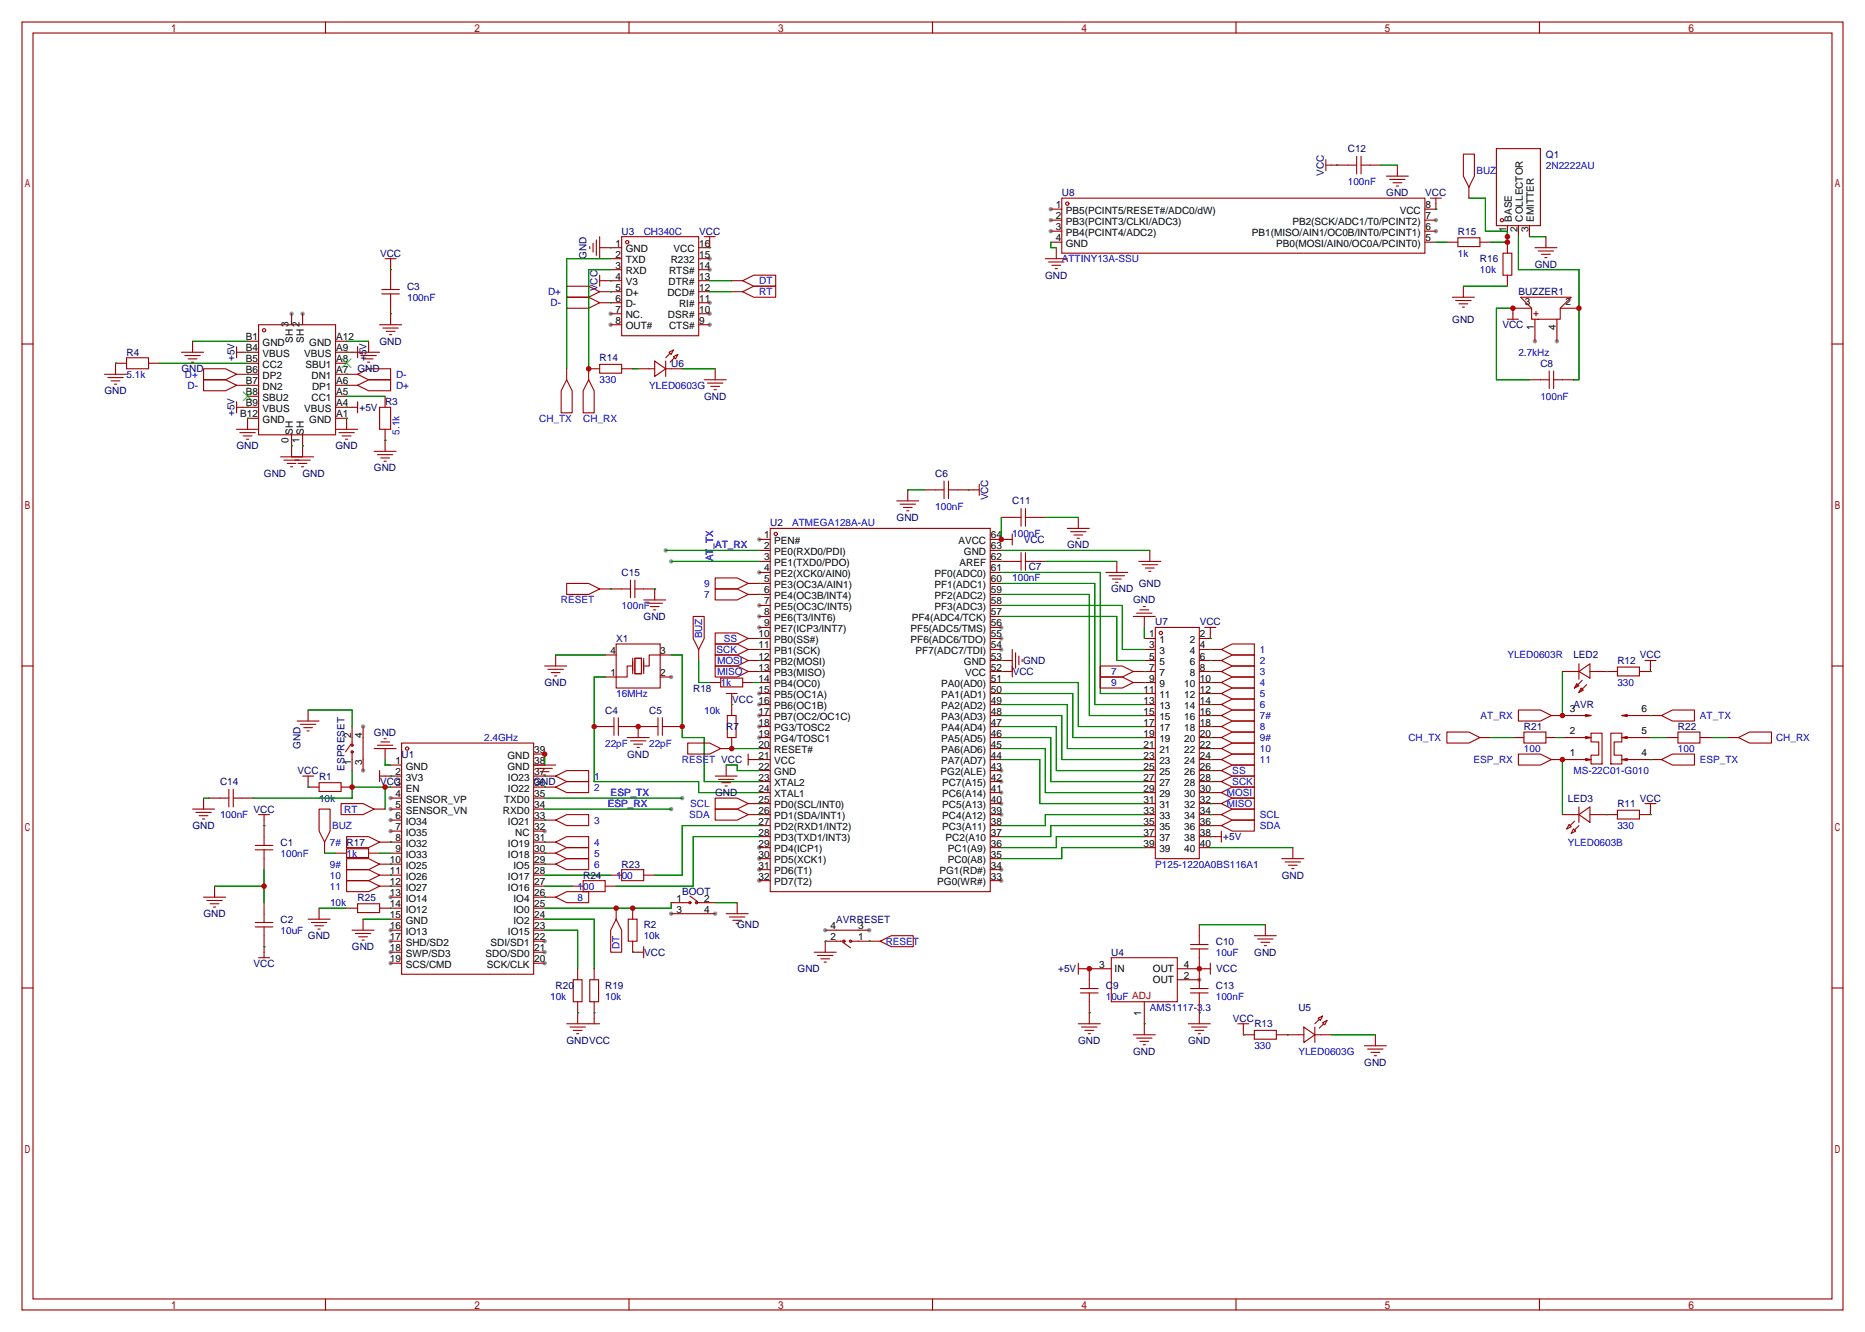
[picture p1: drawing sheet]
<svg xmlns="http://www.w3.org/2000/svg" width="431mm" height="307mm" viewBox="0 0 431 307" stroke-linecap="round" stroke-linejoin="round" font-family="sans-serif">
<g fill="#999">
<circle cx="90.2" cy="184.2" r=".51"/>
<circle cx="90.2" cy="186.7" r=".51"/>
<circle cx="90.2" cy="189.2" r=".51"/>
<circle cx="90.2" cy="191.8" r=".51"/>
<circle cx="90.2" cy="207" r=".51"/>
<circle cx="90.2" cy="214.6" r=".51"/>
<circle cx="90.2" cy="217.2" r=".51"/>
<circle cx="90.2" cy="219.7" r=".51"/>
<circle cx="90.2" cy="222.3" r=".51"/>
<circle cx="125.7" cy="222.3" r=".51"/>
<circle cx="125.7" cy="219.7" r=".51"/>
<circle cx="125.7" cy="217.2" r=".51"/>
<circle cx="125.7" cy="191.8" r=".51"/>
<circle cx="175.3" cy="124.5" r=".51"/>
<circle cx="175.3" cy="132.1" r=".51"/>
<circle cx="175.3" cy="139.7" r=".51"/>
<circle cx="175.3" cy="142.2" r=".51"/>
<circle cx="175.3" cy="144.8" r=".51"/>
<circle cx="175.3" cy="160" r=".51"/>
<circle cx="175.3" cy="162.6" r=".51"/>
<circle cx="175.3" cy="165.1" r=".51"/>
<circle cx="175.3" cy="167.6" r=".51"/>
<circle cx="175.3" cy="170.2" r=".51"/>
<circle cx="175.3" cy="195.6" r=".51"/>
<circle cx="175.3" cy="198.1" r=".51"/>
<circle cx="175.3" cy="200.7" r=".51"/>
<circle cx="175.3" cy="203.2" r=".51"/>
<circle cx="231.1" cy="203.2" r=".51"/>
<circle cx="231.1" cy="200.7" r=".51"/>
<circle cx="231.1" cy="188" r=".51"/>
<circle cx="231.1" cy="185.4" r=".51"/>
<circle cx="231.1" cy="182.9" r=".51"/>
<circle cx="231.1" cy="180.3" r=".51"/>
<circle cx="231.1" cy="177.8" r=".51"/>
<circle cx="231.1" cy="149.9" r=".51"/>
<circle cx="231.1" cy="147.3" r=".51"/>
<circle cx="231.1" cy="144.8" r=".51"/>
<circle cx="141" cy="72.4" r=".51"/>
<circle cx="141" cy="74.9" r=".51"/>
<circle cx="163.8" cy="74.9" r=".51"/>
<circle cx="163.8" cy="72.4" r=".51"/>
<circle cx="163.8" cy="69.9" r=".51"/>
<circle cx="163.8" cy="62.2" r=".51"/>
<circle cx="163.8" cy="59.7" r=".51"/>
<circle cx="276.9" cy="226.1" r=".51"/>
<circle cx="165.1" cy="210.8" r=".51"/>
<circle cx="154.9" cy="210.8" r=".51"/>
<circle cx="69.8" cy="72.4" r=".51"/>
<circle cx="67.3" cy="72.4" r=".51"/>
<circle cx="83.8" cy="167.6" r=".51"/>
<circle cx="83.8" cy="177.8" r=".51"/>
<circle cx="154.9" cy="156.2" r=".51"/>
<circle cx="190.5" cy="214.6" r=".51"/>
<circle cx="200.7" cy="214.6" r=".51"/>
<circle cx="242.6" cy="48.3" r=".51"/>
<circle cx="242.6" cy="50.8" r=".51"/>
<circle cx="242.6" cy="53.3" r=".51"/>
<circle cx="331.5" cy="53.3" r=".51"/>
<circle cx="331.5" cy="50.8" r=".51"/>
<circle cx="359.4" cy="78.7" r=".51"/>
<circle cx="354.3" cy="78.7" r=".51"/>
<circle cx="154.9" cy="186.7" r=".51"/>
<circle cx="154.9" cy="129.5" r=".51"/>
<circle cx="153.7" cy="127" r=".51"/>
<circle cx="157.5" cy="184.2" r=".51"/>
</g>
<g fill="none" stroke="#a10000" stroke-width=".25">
<path d="M5.1 5.1h420.3v297.2h-420.3zM7.6 7.6h415.3v292.1h-415.3zM75.1 5.1v2.5M145.2 5.1v2.5M215.3 5.1v2.5M285.3 5.1v2.5M355.4 5.1v2.5M306.1 38.1h7.1M306.1 36.8v2.6M313.2 36.1v4M314.2 36.1v4M314.2 38.1h4.6"/>
<path d="M322.6 38.1v2.5M337.8 35.6h2.6v5l-1.3 2.6-1.3-2.6zM345.4 34.3h10.2v17.8h-10.2zM88.9 59.7h2.5M90.2 59.7v7.1M136.1 56.9v.5M136.9 56.1v2.1M137.7 55.4v3.5M138.4 57.2h5.1M138.4 54.6v5.1M141 59.7h2.5M143.5 54.6h17.8v22.9h-17.8z"/>
<path d="M161.3 59.7h2.5M162.6 54.6h2.5M163.8 54.6v2.6h-2.5M241.3 59.7h5.1M242.6 48.3h2.5M242.6 50.8h2.5M242.6 53.3h2.5M242.6 55.9h2.5M243.8 57.2v2.5M245.1 45.7h83.8v12.7h-83.8zM320 40.6h5.1M320.8 41.4h3.6"/>
<path d="M321.6 42.2h2M322.3 42.9h.5M328.9 50.8h2.6M328.9 53.3h2.6M328.9 55.9h2.6M330.2 45.7h2.5M331.5 45.7v2.6h-2.6M334 55.9h2.5M336.5 54.9h5.1v2h-5.1zM339.1 43.2v2.5M341.6 55.9h2.6M347 58.4h2v5.1h-2z"/>
<path d="M348 52.1v2.5M348 55.9v2.5M350.5 52.1v2.5M353.1 52.1v2.5M354.3 57.2h5.1M355.1 57.9h3.5M355.9 58.7h2M356.6 59.4h.5M356.9 54.6v2.6M5.1 79.4h2.5M44.4 78.7v2.6M57.1 78.7h2.6"/>
<path d="M59.7 74.9h17.8v25.4h-17.8zM67.3 72.4v2.5M69.8 72.4v2.5M77.5 78.7h2.5M85.1 78.7v2.6M87.6 74.9h5.1M88.1 67.8h4.1M88.1 66.8h4.1M88.4 75.7h3.5M89.2 76.5h2M89.9 77.2h.5M90.2 67.8v7.1"/>
<path d="M130.8 66h5.1l2.5 1.3-2.5 1.3h-5.1zM130.8 68.6h5.1l2.5 1.2-2.5 1.3h-5.1zM138.4 64.8h5.1M138.4 67.3h5.1M138.4 69.8h5.1M138.4 63.5v2.5M141 62.2h2.5M141 72.4h2.5M141 74.9h2.5M161.3 62.2h2.5M161.3 64.8h2.5M161.3 67.3h2.5"/>
<path d="M161.3 69.8h2.5M161.3 72.4h2.5M161.3 74.9h2.5M168.9 64.8h2.5M168.9 67.3h2.5M171.4 64.8l2.6-1.3h5.1v2.5h-5.1zM171.4 67.3l2.6-1.3h5.1v2.6h-5.1zM242.1 60.5h3.5M242.8 61.2h2.1M243.6 62h.5M335.3 68.6h5.1M336 69.3h3.6"/>
<path d="M336.8 70.1h2M337.6 70.9h.5M337.8 66v2.6M348 63.5v2.5M348 73.7h2.5M351 68.6h11.7l-2.5 2.5v2.6h-6.6v-2.6zM353.6 71.1h-4.4v2.6M354.1 72.4h1M354.3 73.7v5M354.6 71.9v1M359.4 73.7v5M360.2 71.1h4.3"/>
<path d="M422.9 79.4h2.5M24.1 86.4h5.1M24.9 87.1h3.5M25.7 87.9h2M26.4 88.6h.5M29.2 82.6h5.1v2.5h-5.1zM29.2 83.8h-2.5v2.6M34.3 83.8h2.5M41.9 81.3h5.1M42.7 82h3.5M43.4 82.8h2.1M44.2 83.6h.5"/>
<path d="M47 85.1h5.1l2.5 1.3-2.5 1.2h-5.1zM47 87.6h5.1l2.5 1.3-2.5 1.3h-5.1zM54.6 81.3h5.1M54.6 86.4h5.1M54.6 88.9h5.1M54.6 94h5.1M54.6 80v2.6M54.6 92.7v2.5M54.6 99.1h5.1M55.4 99.8h3.5M57.1 83.8h2.6M57.1 91.4h2.6"/>
<path d="M59.7 96.5h-2.6v2.6M77.5 81.3h10.1M77.5 83.8h2.5M77.5 86.4h5M77.5 88.9h5M77.5 91.4h2.5M77.5 94h5M77.5 96.5h2.5v2.6M77.5 99.1h5M78.2 99.8h3.6M82.5 88.9l2.6-1.3h5.1v2.6h-5.1zM82.5 86.4l2.6-1.3h5.1v2.5h-5.1z"/>
<path d="M82.5 80v2.6M82.5 92.7v2.5M83.3 82h3.6M84.1 82.8h2M84.8 83.6h.5M87.6 94h2.6v5.1h-2.6zM88.9 91.4v2.6M88.9 99.1v5M130.8 87.6l1.3 2.6v5h-2.6v-5zM130.8 85.1v2.5M135.9 87.6l1.3 2.6v5h-2.6v-5zM138.4 84.1h5.1v2h-5.1z"/>
<path d="M138.4 85.1h-2.5v2.5M143.5 85.1h2.5M147.3 85.1h3.8M151.1 83.3l2.6 1.8-2.6 1.8zM153.7 85.1h3.8M153.7 83.3v3.6M154.4 81.3l1-.5-.5 1zM154.7 81.5l-1 1.1M155.4 82.3l1.1-.5-.5 1zM155.7 82.6l-1 1M162.6 87.6h5M163.3 88.4h3.6"/>
<path d="M164.1 89.2h2M164.8 89.9h.6M165.1 85.1v2.5M353.1 87.6h4.5M357.6 85.6v4.1M358.6 87.6h4.6M358.6 85.6v4.1M56.1 100.6h2.1M56.9 101.3h.5M64.8 105.4h7.6M65.5 106.2h6.1M66.3 106.9h2"/>
<path d="M67.1 107.7h.5M67.3 100.3v5.1M68.8 106.9h2.1M69.6 107.7h.5M69.8 100.3v5.1M79 100.6h2M79.8 101.3h.5M86.4 104.1h5M87.1 104.9h3.6M87.9 105.7h2M88.6 106.4h.6M207 115.6h5.1"/>
<path d="M207.8 116.3h3.5M208.5 117.1h2.1M209.3 117.9h.5M209.5 113v2.6M213.4 113h4.5M217.9 111v4.1M218.9 113h7.2M218.9 111v4.1M226.1 111.8v2.5M231.1 119.4h4.6M235.7 117.3v4.1M236.7 117.3v4.1"/>
<path d="M236.7 119.4h4.6M248.9 119.4v2.5M130.8 134.6h5.1l2.5 1.3-2.5 1.3h-5.1zM138.4 135.9h7.1M145.5 133.9v4M146.6 133.9v4M146.6 135.9h4.5v2.5M148.6 138.4h5.1M149.4 139.2h3.5M150.1 140h2M165.1 133.3h5.1l2.5 1.3-2.5 1.3h-5.1zM165.1 135.9h5.1l2.5 1.3-2.5 1.2h-5.1z"/>
<path d="M172.7 134.6h5.1M172.7 137.2h5.1M175.3 124.5h2.5M175.3 127h2.5M175.3 129.5h2.5M175.3 132.1h2.5M175.3 139.7h2.5M177.8 121.9h50.8v83.8h-50.8zM228.6 124.5h5.1M228.6 127h2.5M228.6 129.5h7.1M228.6 132.1h2.5"/>
<path d="M228.6 134.6h2.5M228.6 137.2h2.5M228.6 139.7h2.5M233.7 123.2v2.5M235.7 127.5v4.1M236.7 129.5h4.6M236.7 127.5v4.1M246.4 121.9h5.1M247.1 122.7h3.6M247.9 123.4h2M248.7 124.2h.5M255.3 132.1h5"/>
<path d="M256 132.8h3.6M256.8 133.6h2M257.6 134.4h.5M257.8 129.5v2.6M262.9 129.5h5.1M263.7 130.3h3.5M263.9 140h.5M264.4 131.1h2M265.2 131.8h.5M265.4 127v2.5M5.1 153.7h2.5M125.7 153.7h5.1"/>
<path d="M126.5 154.4h3.5M127.3 155.2h2M128 156h.5M128.3 151.1v2.6M139.7 151.1h2.5M142.2 148.6h10.2v10.2h-10.2zM145.8 153.7h-1v2.5h-5.1M146 151.9v3.5M146.6 151.9h1.5v3.5h-1.5zM148.6 151.9v3.5M150.9 140.7h.5M152.4 156.2h2.5"/>
<path d="M154.9 151.1h-5v2.6h-1.1M160 142.2h2.6v5.1l-1.3 2.6-1.3-2.6zM161.3 149.9v2.5M163.8 157.5h2.6M165.1 148.6h5.1l2.5 1.3-2.5 1.2h-5.1zM165.1 151.1h5.1l2.5 1.3-2.5 1.3h-5.1zM165.1 153.7h5.1l2.5 1.2-2.5 1.3h-5.1zM165.1 146h5.1l2.5 1.3-2.5 1.3h-5.1zM166.4 156.5h5v2h-5zM171.4 157.5h2.6M172.7 147.3h5.1M172.7 149.9h5.1"/>
<path d="M172.7 152.4h5.1M172.7 154.9h5.1M175.3 142.2h2.5M175.3 144.8h2.5M175.3 157.5h2.5M228.6 142.2h2.5M228.6 144.8h2.5M228.6 147.3h2.5M228.6 149.9h2.5M228.6 152.4h5.1M228.6 154.9h5.1M228.6 157.5h2.5"/>
<path d="M233.7 149.9v6.3M234.4 150.6v3.6M235.2 151.4v2M236 152.1v.6M254 156.2h5.1l2.5 1.3-2.5 1.3h-5.1zM254 153.7h5.1l2.5 1.2-2.5 1.3h-5.1zM261.6 142.2h5.1M261.6 154.9h5.1M261.6 157.5h5.1M262.4 141.5h3.5M263.1 140.7h2.1M264.2 147.3h2.5"/>
<path d="M264.2 149.9h2.5M264.2 152.4h2.5M264.2 142.2v2.6M266.7 144.8h10.2v53.3h-10.2zM276.9 149.9h5M276.9 152.4h5M276.9 154.9h5M276.9 157.5h5M278.1 144.8h2.6M279.4 144.8v2.5h-2.5M281.9 149.9l2.6-1.3h5.1v2.5h-5.1zM281.9 152.4l2.6-1.3h5.1v2.6h-5.1z"/>
<path d="M281.9 154.9l2.6-1.2h5.1v2.5h-5.1zM281.9 157.5l2.6-1.3h5.1v2.6h-5.1zM360.7 154.9h3.8M364 157.7l.5 .5-1 .6zM364.5 154.9l2.5-1.7v3.3zM364.5 153.2v3.5M365 158.8l.5 .5-1 .5zM365.3 157l-1.8 1.8M366.3 158l-1.8 1.8M367 154.9h6.4M373.4 153.9h5.1v2.1h-5.1zM379.7 152.4h2.6"/>
<path d="M381 152.4v2.5h-2.5M422.9 153.7h2.5M68.6 166.4h5.1M69.3 167.1h3.6M69.8 179.1h2.6M70.1 167.9h2M70.9 168.7h.5M71.1 179.1v2.5h2.6M71.1 163.8v2.6M81 171.7l-1.2 1.8M81.3 167.6v4.4M81.3 173.5v4.3"/>
<path d="M83.8 167.6v10.2M86.4 172.7h5M87.1 172h3.6M87.6 179.1h5.1M87.6 177.8v2.5M87.9 171.2h2M88.6 170.4h.6M88.9 172.7v2.6M90.2 176.5h2.5M92.7 171.4h30.5v53.4h-30.5zM123.2 176.5h5.1M123.2 179.1h5.1"/>
<path d="M123.2 174h2.5v2.5M124 177.3h3.5M124.7 178.1h2M125.5 178.8h.5M128.3 179.1l2.5-1.3h5.1v2.5h-5.1zM137.2 167.6h4.5M141.7 165.6v4.1M142.7 167.6h9.2M142.7 165.6v4.1M144.8 170.2h5.1M145.5 170.9h3.6M146.3 171.7h2"/>
<path d="M147.1 172.5h.5M147.3 167.6v2.6M151.9 165.6v4.1M152.9 167.6h4.6M152.9 165.6v4.1M158.7 171.4h5.1l2.6 1.3-2.6 1.3h-5.1zM165.1 179.1h5.1M165.9 179.8h3.5M167.6 160h2.6M167.6 176.5v2.6M167.9 165.1h2v5.1h-2zM168.9 170.2v2.5h-2.5"/>
<path d="M168.9 160v5.1M172.7 175.3h5.1M172.7 174v2.5M175.3 160h2.5M175.3 162.6h2.5M175.3 165.1h2.5M175.3 167.6h2.5M175.3 170.2h2.5M175.3 172.7h2.5M175.3 177.8h2.5M228.6 160h2.5M228.6 162.6h2.5"/>
<path d="M228.6 165.1h2.5M228.6 167.6h2.5M228.6 170.2h2.5M228.6 172.7h2.5M228.6 175.3h2.5M228.6 177.8h2.5M264.2 160h2.5M264.2 162.6h2.5M264.2 165.1h2.5M264.2 167.6h2.5M264.2 170.2h2.5M264.2 172.7h2.5"/>
<path d="M264.2 175.3h2.5M264.2 177.8h2.5M276.9 160h5M276.9 162.6h5M276.9 165.1h5M276.9 167.6h5M276.9 170.2h5M276.9 172.7h5M276.9 175.3h5M276.9 177.8h5M281.9 160l2.6-1.2h5.1v2.5h-5.1zM281.9 162.6l2.6-1.3h5.1v2.5h-5.1z"/>
<path d="M281.9 165.1l2.6-1.3h5.1v2.6h-5.1zM281.9 167.6l2.6-1.2h5.1v2.5h-5.1zM281.9 170.2l2.6-1.3h5.1v2.5h-5.1zM281.9 172.7l2.6-1.3h5.1v2.6h-5.1zM281.9 175.3l2.6-1.3h5.1v2.5h-5.1zM281.9 177.8l2.6-1.3h5.1v2.6h-5.1zM334 168.9h5.1l2.5 1.3-2.5 1.2h-5.1zM341.6 170.2h2.6M349.2 170.2h2.6M350.5 174h5.1l2.5 1.3-2.5 1.2h-5.1zM350.5 163.8h5.1l2.5 1.3-2.5 1.3h-5.1zM351.8 168.9h5.1v2.6h-5.1z"/>
<path d="M356.9 170.2h2.5M366 164.8l1.3 .3h-9.2M366 169.9l1.3 .3h-6.6M366 175l1.3 .3h-9.2M367.3 169.2h2.5v7.1h-2.5v-2.1h1.8v-3h-1.8zM367.3 165.1l-1.3 .3M367.3 170.2l-1.3 .2M367.3 175.3l-1.3 .2M371.9 169.2h2.5v2h-1.8v3h1.8v2.1h-2.5zM374.4 165.1l1.3 .3M374.4 170.2l1.3 .2M374.4 175.3l1.3 .2"/>
<path d="M375.7 164.8l-1.3 .3h9.1M375.7 169.9l-1.3 .3h6.6M375.7 175l-1.3 .3h9.1M383.5 175.3l2.6-1.3h5.1v2.5h-5.1zM383.5 165.1l2.6-1.3h5.1v2.6h-5.1zM384.8 170.2h2.5M387.3 168.9h5.1v2.6h-5.1zM392.4 170.2h2.6M398.8 170.2h2.5M401.3 170.2l2.6-1.3h5v2.5h-5zM44.4 186.7h5.1M45.2 187.5h3.6"/>
<path d="M46 188.2h2M46.7 189h.5M47 184.1v2.6M48.3 184.1h4.5M52.8 182.1v4.1M53.8 184.1h4.6M53.8 182.1v4.1M58.9 196.1h4.1M58.9 195.1h4.1M59.7 188h2.5M61 188v7.1M61 196.1v4.6"/>
<path d="M73.7 180.6h5v2h-5zM73.7 186.7h2.5v5.1l-1.3 2.5-1.2-2.5zM74.9 194.3v2.5M77.5 196.8h2.5M78.7 185.4h5.1l2.6 1.3-2.6 1.3h-5.1zM78.7 181.6h2.6M80 195.8h5.1v2.1h-5.1zM80 193h5.1l2.5 1.3-2.5 1.3h-5.1zM80 198.1h5.1l2.5 1.3-2.5 1.3h-5.1zM85.1 196.8h2.5M86.4 186.7h2.5M87.6 194.3h5.1"/>
<path d="M87.6 199.4h5.1M90.2 181.6h2.5M90.2 184.1h2.5M90.2 186.7h2.5M90.2 189.2h2.5M90.2 191.8h2.5M90.2 196.8h2.5M123.2 181.6h5.1M123.2 184.1h2.5M123.2 186.7h2.5M123.2 189.2h5.1M123.2 191.8h2.5"/>
<path d="M123.2 194.3h5.1M123.2 196.8h5.1M123.2 199.4h5.1M128.3 181.6l2.5-1.3h5.1v2.6h-5.1zM128.3 189.2l2.5-1.2h5.1v2.5h-5.1zM128.3 194.3l2.5-1.3h5.1v2.6h-5.1zM128.3 196.8l2.5-1.2h5.1v2.5h-5.1zM128.3 199.4l2.5-1.3h5.1v2.6h-5.1zM165.1 184.1h5.1l2.5 1.3-2.5 1.3h-5.1zM165.1 186.7h5.1l2.5 1.3-2.5 1.2h-5.1zM166.6 180.6h2.1M167.4 181.4h.5"/>
<path d="M172.7 185.4h5.1M172.7 188h5.1M175.3 180.3h2.5M175.3 182.9h2.5M175.3 190.5h2.5M175.3 193h2.5M175.3 195.6h2.5M175.3 198.1h2.5M228.6 180.3h2.5M228.6 182.9h2.5M228.6 185.4h2.5M228.6 188h2.5"/>
<path d="M228.6 190.5h2.5M228.6 193h2.5M228.6 195.6h2.5M228.6 198.1h2.5M264.2 180.3h2.5M264.2 182.9h2.5M264.2 185.4h2.5M264.2 188h2.5M264.2 190.5h2.5M264.2 193h2.5M264.2 195.6h2.5M276.9 180.3h5"/>
<path d="M276.9 182.9h5M276.9 185.4h5M276.9 188h5M276.9 190.5h5M276.9 193h5M276.9 195.6h2.5M281.9 180.3l2.6-1.2h5.1v2.5h-5.1zM281.9 182.9l2.6-1.3h5.1v2.5h-5.1zM281.9 185.4l2.6-1.3h5.1v2.6h-5.1zM281.9 188l2.6-1.3h5.1v2.5h-5.1zM281.9 190.5l2.6-1.3h5.1v2.6h-5.1zM281.9 191.8v2.5"/>
<path d="M295.9 198.1h5.1M296.7 198.9h3.5M297.4 199.6h2.1M298.4 195.6v2.5M360.7 188h3.8M362.2 190.2l.5 .6-1 .5zM363.2 191.3l.5 .5-1 .5zM363.5 189.5l-1 1M364.5 188l2.5-1.8v3.5zM364.5 186.2v3.5M364.5 190.5l-1 1M367 188h6.4"/>
<path d="M373.4 186.9h5.1v2.1h-5.1zM379.7 185.4h2.6M381 185.4v2.6h-2.5M47 207h5.1M47.8 207.8h3.5M48.5 208.5h2M49.3 209.3h.5M49.5 204.5v2.5M58.9 213.9h4.1M58.9 212.9h4.1M61 208.3v4.6M61 213.9v7.1"/>
<path d="M71.1 212.1h5.1M71.9 212.9h3.5M72.6 213.6h2.1M73.4 214.4h.5M73.7 209.5v2.6M80 200.7h5.1l2.5 1.2-2.5 1.3h-5.1zM80 203.2h5.1l2.5 1.3-2.5 1.2h-5.1zM80 209.5h2.5M81.3 214.6h5.1M82 215.4h3.6M82.5 208.5h5.1v2.1h-5.1zM82.8 216.2h2"/>
<path d="M83.6 216.9h.5M83.8 212.1v2.5M87.6 201.9h5.1M87.6 204.5h5.1M87.6 209.5h5.1M90.2 207h2.5M90.2 212.1h2.5M90.2 214.6h2.5M90.2 217.2h2.5M90.2 219.7h2.5M123.2 201.9h2.5M123.2 204.5h2.5"/>
<path d="M123.2 207h5.1M123.2 209.5h2.5M123.2 212.1h2.5M123.2 214.6h2.5M123.2 217.2h2.5M123.2 219.7h2.5M128.3 207l2.5-1.3h5.1v2.6h-5.1zM132.1 204.5h2.5M134.6 203.2h5.1v2.5h-5.1zM139.7 204.5h2.5M141 201.9h2.5M142.2 212.1l1.3 2.5v5.1h-2.5v-5.1z"/>
<path d="M142.2 209.5v2.6M143.5 200.7h5.1v2.5h-5.1zM145 212.1h2.1v5.1h-2.1zM146 217.2v2.5h2.6M146 209.5v2.6M148.6 201.9h2.5M148.6 218.4v2.6M154.9 210.8h10.2M154.9 208.3h4.4M159.3 206.8l1.7 1.2M160.8 208.3h4.3M167.6 210.8h5.1"/>
<path d="M168.4 211.6h3.6M169.2 212.3h2M169.9 213.1h.5M170.2 208.3v2.5M175.3 200.7h2.5M175.3 203.2h2.5M188 219.7h5M190.5 214.6h10.2M194.6 217.4l1.7 1.3M194.8 217.2h-4.3v2.5M196.3 217.2h6.9M203.2 217.2l2.5-1.3h5.1v2.5h-5.1z"/>
<path d="M228.6 200.7h2.5M228.6 203.2h2.5M274.8 218.9h4.1M274.8 217.9h4.1M276.9 213.4v4.5M276.9 218.9v9.2M289.6 215.9h5M290.3 216.7h3.6M291.1 217.4h2M291.8 218.2h.6M292.1 213.4v2.5M298.2 200.4h.5"/>
<path d="M5.1 228h2.5M59.7 221h2.5M90.2 222.3h2.5M123.2 222.3h2.5M130.8 236.2h7.6M131.6 237h3.5M132.3 226.1h2.1v5h-2.1zM132.3 237.7h2.1M133.1 238.5h.5M133.3 223.5v2.6M133.3 231.1v5.1M136.1 226.1h2.1v5h-2.1z"/>
<path d="M137.2 223.5v2.6M137.2 231.1v5.1M188.7 220.5h3.6M189.5 221.2h2M190.2 222h.6M248.9 223.5h7.6M248.9 222.3v2.5M248.9 236.2h5.1M249.4 229.1h4.1M249.4 228.1h4.1M249.7 237h3.5M250.4 237.7h2.1"/>
<path d="M251.2 238.5h.5M251.5 223.5v4.6M251.5 229.1v7.1M256.5 221h15.3v10.1h-15.3zM261.6 238.8h5.1M262.4 239.5h3.5M264.2 231.1v7.7M271.8 226.1h5.1M271.8 223.5h7.6M274.3 236.2h5.1M274.8 229.1h4.1M274.8 228.1h4.1"/>
<path d="M275.1 237h3.5M275.8 237.7h2.1M276.6 238.5h.5M276.9 229.1v7.1M279.4 222.3v2.5M285.8 236.2h2.5M287 236.2v2.6h2.6M289.6 237.7h5v2.1h-5zM294.6 238.8h6.4M301 237l2.5 1.8-2.5 1.7zM303.5 238.8h3.8M303.5 237v3.5"/>
<path d="M304.3 235l1-.6-.5 1.1zM304.5 235.2l-1 1M305.3 236l1-.5-.5 1zM305.6 236.2l-1.1 1M317.5 238.8v2.5M422.9 228h2.5M263.1 240.3h2.1M263.9 241h.5M315 241.3h5M315.7 242.1h3.6M316.5 242.8h2M317.2 243.6h.6"/>
<path d="M75.1 299.7v2.6M145.2 299.7v2.6M215.3 299.7v2.6M285.3 299.7v2.6M355.4 299.7v2.6"/>
<circle cx="144.8" cy="55.9" r=".38"/>
<circle cx="246.4" cy="47" r=".38"/>
<circle cx="346.7" cy="50.8" r=".38"/>
<circle cx="61" cy="76.2" r=".38"/>
<circle cx="179.1" cy="123.2" r=".38"/>
<circle cx="268" cy="146.1" r=".38"/>
<circle cx="81.3" cy="172" r=".25"/>
<circle cx="81.3" cy="173.5" r=".25"/>
<circle cx="94" cy="172.7" r=".38"/>
<circle cx="159.3" cy="208.3" r=".25"/>
<circle cx="160.8" cy="208.3" r=".25"/>
<circle cx="194.8" cy="217.2" r=".25"/>
<circle cx="196.3" cy="217.2" r=".25"/>
</g>
<g fill="none" stroke="#008700" stroke-width=".25">
<path d="M308.6 38.1h.1M318.8 38.1h3.8M141 57.2h.1M141 59.7h-10.2v25.4M163.8 57.2h.1M242.6 55.9v1.3h1.2M331.5 48.3h.1M331.5 55.9h2.5M339.1 45.7h3.8v7.6h5.1v2.6h-3.8M350.5 54.6v7.6h14v25.4h-1.3M353.1 54.6h3.8M44.4 78.7h12.7"/>
<path d="M80 78.7h5.1M90.2 62.2h.1M90.2 72.4h.1M141 67.3h.1M141 69.8h.1M141 64.8h.1M141 62.2h-5.1v22.9M163.8 64.8h5.1M163.8 67.3h5.1M337.8 66h10.2M349.2 71.1h-3.8v16.5h7.7M26.7 83.8h.1"/>
<path d="M36.8 83.8h20.3M57.1 81.3h.1M57.1 94h.1M57.1 86.4h.1M57.1 88.9h.1M57.1 96.5h.1M80 81.3h.1M80 94h.1M80 88.9h.1M80 86.4h.1M80 96.5h.1M80 91.4h8.9"/>
<path d="M146 85.1h1.3M157.5 85.1h7.6M67.3 102.9h.1M69.8 102.9h.1M88.9 101.6h.1M209.5 113h3.9M223.5 113h.1M231.1 119.4v5.1M241.3 119.4h7.6M141 135.9h.1M151.1 135.9h.1M153.7 127h21.6"/>
<path d="M154.9 129.5h20.4M175.3 134.6h.1M175.3 137.2h.1M231.1 129.5h.1M231.1 127h34.3M231.1 137.2h20.4v27.9h12.7M231.1 134.6h21.6v28h11.5M231.1 132.1h22.9v27.9h10.2M231.1 139.7h28v10.2h5.1M241.3 129.5h16.5M128.3 151.1h11.4M139.7 156.2h-2.5v24.1h24.1v2.6h14"/>
<path d="M154.9 151.1h2.6v19.1h5.1v10.1h12.7M161.3 152.4v5.1h2.5M174 157.5h1.3M175.3 149.9h.1M175.3 152.4h.1M175.3 154.9h.1M175.3 147.3h.1M231.1 152.4h.1M231.1 154.9h.1M231.1 157.5h17.8v10.1h15.3M231.1 142.2h26.7v10.2h6.4M264.2 157.5h.1"/>
<path d="M264.2 154.9h.1M264.2 144.8v2.5M279.4 149.9h.1M279.4 152.4h.1M279.4 154.9h.1M279.4 157.5h.1M279.4 147.3h.1M360.7 154.9v10.2M370.8 154.9h.1M381 154.9h.1M71.1 163.8h10.2v3.8M81.3 177.8v6.3h-22.9"/>
<path d="M88.9 175.3v1.2h1.3M90.2 179.1h.1M125.7 179.1h.1M125.7 174v2.5M147.3 167.6h.1M167.6 176.5h2.6v1.3h5.1M168.9 162.6h.1M168.9 172.7h6.4M175.3 175.3h.1M231.1 170.2h11.5v10.1h21.6M231.1 160h16.5v10.2h16.6M231.1 172.7h10.2v10.2h22.9"/>
<path d="M231.1 167.6h12.7v10.2h20.4M231.1 162.6h15.3v10.1h17.8M231.1 165.1h14v10.2h19.1M231.1 175.3h8.9v10.1h24.2M279.4 162.6h.1M279.4 165.1h.1M279.4 167.6h.1M279.4 170.2h.1M279.4 172.7h.1M279.4 175.3h.1M279.4 160h.1M279.4 177.8h.1"/>
<path d="M344.2 170.2h5M359.4 170.2h1.3M360.7 175.3v12.7M381 165.1h.1M381 175.3h.1M381 170.2h3.8M395 170.2h3.8M47 184.1h1.3M61 190.5h.1M71.1 181.6h.1M74.9 196.8h2.6M81.3 181.6h8.9"/>
<path d="M87.6 196.8h2.6M88.9 181.6v5.1M90.2 199.4h.1M90.2 194.3h.1M125.7 181.6h.1M125.7 189.2h.1M125.7 194.3h.1M125.7 196.8h.1M125.7 199.4h.1M125.7 186.7h29.2M125.7 184.1h31.8M175.3 185.4h.1"/>
<path d="M175.3 188h.1M175.3 193h-15.3v11.5h-17.8M175.3 190.5h-17.8v11.4h-6.4M264.2 195.6h-19.1v2.5h-14M264.2 193h-20.4v2.6h-12.7M264.2 190.5h-21.6v2.5h-11.5M264.2 188h-22.9v2.5h-10.2M279.4 180.3h.1M279.4 182.9h.1M279.4 185.4h.1M279.4 188h.1M279.4 190.5h.1"/>
<path d="M279.4 193h.1M279.4 195.6h19M370.8 188h.1M381 188h.1M49.5 204.5h11.5M61 218.4h.1M61 200.7v7.6M73.7 209.5h6.3M83.8 212.1h6.4M90.2 201.9h.1M90.2 204.5h.1M90.2 209.5h.1"/>
<path d="M125.7 207h.1M125.7 212.1h11.5v11.4M125.7 204.5h6.4M125.7 214.6h7.6v8.9M125.7 201.9h15.3M146 219.7h.1M154.9 208.3v1.2h-29.2M165.1 208.3h5.1M190.5 217.2h.1M200.7 217.2h.1M276.9 213.4h15.2M133.3 233.7h.1"/>
<path d="M137.2 233.7h.1M251.5 223.5h.1M251.5 233.7h.1M264.2 236.2h.1M276.9 223.5h.1M276.9 233.7h.1M287 238.8h.1M297.2 238.8h.1M307.3 238.8h10.2"/>
</g>
<path d="M56.1 90.4l2.1 2.1M58.2 90.4l-2.1 2.1M79 82.8l2 2M81 82.8l-2 2" fill="none" stroke="#3c3" stroke-width=".25"/>
<g fill="#c00">
<circle cx="125.7" cy="174" r=".63"/>
<circle cx="61" cy="204.5" r=".63"/>
<circle cx="81.3" cy="181.6" r=".63"/>
<circle cx="88.9" cy="181.6" r=".63"/>
<circle cx="146.1" cy="209.5" r=".63"/>
<circle cx="142.2" cy="209.5" r=".63"/>
<circle cx="251.5" cy="223.5" r=".63"/>
<circle cx="276.9" cy="223.5" r=".63"/>
<circle cx="157.5" cy="167.6" r=".63"/>
<circle cx="137.2" cy="167.6" r=".63"/>
<circle cx="147.3" cy="167.6" r=".63"/>
<circle cx="168.9" cy="172.7" r=".63"/>
<circle cx="135.9" cy="85.1" r=".63"/>
<circle cx="360.7" cy="175.3" r=".63"/>
<circle cx="360.7" cy="165.1" r=".63"/>
<circle cx="348" cy="55.9" r=".63"/>
<circle cx="348" cy="54.6" r=".63"/>
<circle cx="364.5" cy="71.1" r=".63"/>
<circle cx="349.3" cy="71.1" r=".63"/>
<circle cx="231.1" cy="124.5" r=".63"/>
</g>
<g font-size="2.3" fill="#000080">
<text x="311.1" y="35.1">C12</text>
<text x="305.6" y="40.5" transform="rotate(-90 305.6 40.5)">VCC</text>
<text x="356.9" y="36.4">Q1</text>
<text x="245.1" y="45.3">U8</text>
<text x="320" y="45.3">GND</text>
<text x="329" y="45.3">VCC</text>
<text x="87.7" y="59.2">VCC</text>
<text x="135.4" y="59.7" transform="rotate(-90 135.4 59.7)">GND</text>
<text x="143.5" y="54.1">U3</text>
<text x="161.4" y="54.1">VCC</text>
<text x="336.5" y="54.1">R15</text>
<text x="241.3" y="64.3">GND</text>
<text x="341.6" y="60.5">R16</text>
<text x="354.3" y="61.8">GND</text>
<text x="94" y="66.8">C3</text>
<text x="138" y="67.2" transform="rotate(-90 138 67.2)">VCC</text>
<text x="350.5" y="68.1">BUZZER1</text>
<text x="335.3" y="74.5">GND</text>
<text x="346.8" y="75.7">VCC</text>
<text x="29.2" y="82.1">R4</text>
<text x="54.1" y="83.4" transform="rotate(-90 54.1 83.4)">+5V</text>
<text x="84.6" y="83.4" transform="rotate(-90 84.6 83.4)">+5V</text>
<text x="87.6" y="79.5">GND</text>
<text x="138.4" y="83.4">R14</text>
<text x="41.9" y="85.9">GND</text>
<text x="82.5" y="85.9">GND</text>
<text x="154.9" y="84.6">U6</text>
<text x="355.6" y="84.6">C8</text>
<text x="24.1" y="91">GND</text>
<text x="83" y="94.8">+5V</text>
<text x="88.9" y="93.5">R3</text>
<text x="162.5" y="92.2">GND</text>
<text x="54.1" y="96.1" transform="rotate(-90 54.1 96.1)">+5V</text>
<text x="54.6" y="103.7">GND</text>
<text x="77.4" y="103.7">GND</text>
<text x="60.9" y="110">GND</text>
<text x="69.8" y="110">GND</text>
<text x="86.3" y="108.8">GND</text>
<text x="215.9" y="110">C6</text>
<text x="228.1" y="115.5" transform="rotate(-90 228.1 115.5)">VCC</text>
<text x="233.7" y="116.4">C11</text>
<text x="177.8" y="121.5">U2</text>
<text x="207" y="120.2">GND</text>
<text x="236.3" y="125.3">VCC</text>
<text x="237.5" y="131.6">C7</text>
<text x="246.4" y="126.5">GND</text>
<text x="143.5" y="132.9">C15</text>
<text x="256.5" y="136.7">GND</text>
<text x="262.9" y="135.4">GND</text>
<text x="148.6" y="143">GND</text>
<text x="261.6" y="139.2">GND</text>
<text x="142.2" y="148.1">X1</text>
<text x="266.7" y="144.3">U7</text>
<text x="277" y="144.3">VCC</text>
<text x="233.8" y="155.7">VCC</text>
<text x="236.2" y="153.2">GND</text>
<text x="363.2" y="151.9">LED2</text>
<text x="373.4" y="153.2">R12</text>
<text x="378.6" y="151.9">VCC</text>
<text x="125.7" y="158.3">GND</text>
<text x="160" y="159.6">R18</text>
<text x="139.7" y="164.6">C4</text>
<text x="149.9" y="164.6">C5</text>
<text x="169" y="162.1">VCC 16</text>
<text x="363.2" y="163.4">AVR</text>
<text x="69.4" y="172.7" transform="rotate(-90 69.4 172.7)">GND</text>
<text x="86.3" y="169.7">GND</text>
<text x="167.6" y="168.4">R7</text>
<text x="351.8" y="168.4">R21</text>
<text x="387.3" y="168.4">R22</text>
<text x="68.7" y="178.6">VCC</text>
<text x="73.7" y="179.9">R1</text>
<text x="79.5" y="177.8" transform="rotate(-90 79.5 177.8)">ESPRESET</text>
<text x="92.7" y="174.8">U1</text>
<text x="144.8" y="174.8">GND</text>
<text x="50.8" y="181.1">C14</text>
<text x="87.7" y="181.1">VCC</text>
<text x="123.2" y="181.1">GND</text>
<text x="165.1" y="183.7">GND</text>
<text x="361.9" y="185">LED3</text>
<text x="378.6" y="185">VCC</text>
<text x="44.4" y="191.3">GND</text>
<text x="58.5" y="187.5">VCC</text>
<text x="373.4" y="186.2">R11</text>
<text x="64.8" y="195.1">C1</text>
<text x="80" y="195.1">R17</text>
<text x="282.4" y="193.8">+5V</text>
<text x="134.6" y="202.7">R24</text>
<text x="143.5" y="200.2">R23</text>
<text x="295.9" y="202.7">GND</text>
<text x="82.5" y="207.8">R25</text>
<text x="157.5" y="206.5">BOOT</text>
<text x="47" y="211.6">GND</text>
<text x="64.8" y="212.9">C2</text>
<text x="148.6" y="214.2">R2</text>
<text x="170.2" y="214.2">GND</text>
<text x="193" y="212.9">AVRRESET</text>
<text x="71.1" y="216.7">GND</text>
<text x="81.3" y="219.2">GND</text>
<text x="148.7" y="220.5">VCC</text>
<text x="256.5" y="220.5">U4</text>
<text x="280.7" y="218">C10</text>
<text x="289.5" y="220.5">GND</text>
<text x="58.5" y="223.1">VCC</text>
<text x="184.1" y="224.3">GND</text>
<text x="244.3" y="224.3">+5V</text>
<text x="280.8" y="224.3">VCC</text>
<text x="128.3" y="228.1">R20</text>
<text x="139.7" y="228.1">R19</text>
<text x="255.3" y="228.1">C9</text>
<text x="280.7" y="228.1">C13</text>
<text x="299.7" y="233.2">U5</text>
<text x="284.6" y="235.8">VCC</text>
<text x="289.6" y="237">R13</text>
<text x="130.8" y="240.8">GNDVCC</text>
<text x="248.9" y="240.8">GND</text>
<text x="261.6" y="243.4">GND</text>
<text x="274.3" y="240.8">GND</text>
<text x="314.9" y="245.9">GND</text>
</g>
<g font-size="2.3" fill="#00f">
<text x="340.8" y="40.2">BUZ</text>
<text x="356.9" y="38.9">2N2222AU</text>
<text x="311.1" y="42.7">100nF</text>
<text x="148.6" y="54.1">CH340C</text>
<text x="336.5" y="59.2">1k</text>
<text x="175.3" y="65.6">DT</text>
<text x="245.1" y="60.5">ATTINY13A-SSU</text>
<text x="341.6" y="63">10k</text>
<text x="94" y="69.4">100nF</text>
<text x="126.5" y="68.1">D+</text>
<text x="127.1" y="70.7">D-</text>
<text x="175.3" y="68.1">RT</text>
<text x="350.5" y="82.1">2.7kHz</text>
<text x="29.2" y="87.2">5.1k</text>
<text x="42.7" y="87.2">D+</text>
<text x="43.3" y="89.7">D-</text>
<text x="91.4" y="89.7">D+</text>
<text x="91.4" y="87.2">D-</text>
<text x="138.4" y="88.4">330</text>
<text x="149.9" y="89.7">YLED0603G</text>
<text x="355.6" y="92.2">100nF</text>
<text x="92.2" y="100.3" transform="rotate(-90 92.2 100.3)">5.1k</text>
<text x="124.5" y="97.3">CH_TX</text>
<text x="134.6" y="97.3">CH_RX</text>
<text x="215.9" y="117.6">100nF</text>
<text x="182.9" y="121.5">ATMEGA128A-AU</text>
<text x="233.7" y="124">100nF</text>
<text x="164.6" y="129.5" transform="rotate(-90 164.6 129.5)">AT_TX</text>
<text x="165.1" y="126.5">AT_RX</text>
<text x="162.5" y="135.4">9</text>
<text x="162.5" y="138">7</text>
<text x="233.7" y="134.2">100nF</text>
<text x="129.5" y="139.2">RESET</text>
<text x="143.5" y="140.5">100nF</text>
<text x="162.1" y="147.3" transform="rotate(-90 162.1 147.3)">BUZ</text>
<text x="167.1" y="148.1">SS</text>
<text x="165.4" y="150.7">SCK</text>
<text x="165.5" y="153.2">MOSI</text>
<text x="165.5" y="155.7">MISO</text>
<text x="256.5" y="155.7">7</text>
<text x="290.8" y="150.7">1</text>
<text x="290.8" y="153.2">2</text>
<text x="290.8" y="155.7">3</text>
<text x="348" y="151.9">YLED0603R</text>
<text x="142.2" y="160.8">16MHz</text>
<text x="166.4" y="158.3">1k</text>
<text x="256.5" y="158.3">9</text>
<text x="290.8" y="158.3">4</text>
<text x="290.8" y="160.8">5</text>
<text x="373.4" y="158.3">330</text>
<text x="162.6" y="164.6">10k</text>
<text x="290.8" y="163.4">6</text>
<text x="290.8" y="165.9">7#</text>
<text x="341.8" y="165.9">AT_RX</text>
<text x="392.4" y="165.9">AT_TX</text>
<text x="111.8" y="171">2.4GHz</text>
<text x="139.7" y="172.3">22pF</text>
<text x="149.9" y="172.3">22pF</text>
<text x="290.8" y="168.4">8</text>
<text x="290.8" y="171">9#</text>
<text x="290.8" y="173.5">10</text>
<text x="325.1" y="171">CH_TX</text>
<text x="351.8" y="173.5">100</text>
<text x="387.3" y="173.5">100</text>
<text x="410" y="171">CH_RX</text>
<text x="137.2" y="179.9">1</text>
<text x="157.4" y="176.1">RESET VCC</text>
<text x="284.5" y="178.6">SS</text>
<text x="290.8" y="176.1">11</text>
<text x="340.1" y="176.1">ESP_RX</text>
<text x="363.2" y="178.6">MS-22C01-G010</text>
<text x="392.4" y="176.1">ESP_TX</text>
<text x="73.7" y="185">10k</text>
<text x="137.2" y="182.4">2</text>
<text x="141" y="183.7">ESP_TX</text>
<text x="283.2" y="183.7">MOSI</text>
<text x="284.5" y="181.1">SCK</text>
<text x="50.8" y="188.8">100nF</text>
<text x="76.7" y="191.3">BUZ</text>
<text x="79.5" y="187.5">RT</text>
<text x="137.2" y="190">3</text>
<text x="140.3" y="186.2">ESP_RX</text>
<text x="159.1" y="188.8">SDA</text>
<text x="159.3" y="186.2">SCL</text>
<text x="283.2" y="186.2">MISO</text>
<text x="290.8" y="188.8">SCL</text>
<text x="290.8" y="191.3">SDA</text>
<text x="373.4" y="191.3">330</text>
<text x="64.8" y="197.7">100nF</text>
<text x="76.2" y="195.1">7#</text>
<text x="80" y="197.7">1k</text>
<text x="137.2" y="195.1">4</text>
<text x="137.2" y="197.7">5</text>
<text x="361.9" y="195.1">YLED0603B</text>
<text x="76.2" y="200.2">9#</text>
<text x="76.2" y="202.7">10</text>
<text x="137.2" y="200.2">6</text>
<text x="142.2" y="202.7">100</text>
<text x="266.7" y="200.2">P125-1220A0BS116A1</text>
<text x="76.2" y="205.3">11</text>
<text x="76.2" y="209.1">10k</text>
<text x="133.3" y="207.8">8</text>
<text x="133.3" y="205.3">100</text>
<text x="64.8" y="215.4">10uF</text>
<text x="143" y="219" transform="rotate(-90 143 219)">DT</text>
<text x="148.6" y="216.7">10k</text>
<text x="204.5" y="218">RESET</text>
<text x="280.7" y="220.5">10uF</text>
<text x="127" y="230.7">10k</text>
<text x="139.7" y="230.7">10k</text>
<text x="255.3" y="230.7">10uF ADJ</text>
<text x="265.4" y="233.2">AMS1117-3.3</text>
<text x="280.7" y="230.7">100nF</text>
<text x="289.6" y="242.1">330</text>
<text x="299.7" y="243.4">YLED0603G</text>
</g>
<g font-size="2.3">
<text x="243.7" y="48">1</text>
<text x="243.7" y="50.6">2</text>
<text x="243.7" y="53.1">3</text>
<text x="246" y="49.3">PB5(PCINT5/RESET#/ADC0/dW)</text>
<text x="246" y="51.8">PB3(PCINT3/CLKI/ADC3)</text>
<text x="298.4" y="51.8">PB2(SCK/ADC1/T0/PCINT2)</text>
<text x="323.1" y="49.3">VCC</text>
<text x="329.1" y="53.1">6</text>
<text x="329.1" y="50.6">7</text>
<text x="329.1" y="48">8</text>
<text x="347.8" y="53.5" transform="rotate(-90 347.8 53.5)">1</text>
<text x="349" y="51.1" transform="rotate(-90 349 51.1)">BASE</text>
<text x="350.3" y="53.5" transform="rotate(-90 350.3 53.5)">2</text>
<text x="351.6" y="51.1" transform="rotate(-90 351.6 51.1)">COLLECTOR</text>
<text x="352.8" y="53.5" transform="rotate(-90 352.8 53.5)">3</text>
<text x="354.1" y="51.1" transform="rotate(-90 354.1 51.1)">EMITTER</text>
<text x="142.1" y="56.9">1</text>
<text x="142.1" y="59.5">2</text>
<text x="144.4" y="58.2">GND</text>
<text x="155.5" y="58.2">VCC</text>
<text x="161.4" y="59.5">15</text>
<text x="161.4" y="56.9">16</text>
<text x="243.7" y="55.7">4</text>
<text x="246" y="54.4">PB4(PCINT4/ADC2)</text>
<text x="246" y="56.9">GND</text>
<text x="289" y="54.4">PB1(MISO/AIN1/OC0B/INT0/PCINT1)</text>
<text x="294.6" y="56.9">PB0(MOSI/AIN0/OC0A/PCINT0)</text>
<text x="329.1" y="55.7">5</text>
<text x="142.1" y="62">3</text>
<text x="142.1" y="64.5">4</text>
<text x="144.4" y="60.7">TXD</text>
<text x="144.4" y="63.3">RXD</text>
<text x="144.4" y="65.8">V3</text>
<text x="154.3" y="65.8">DTR#</text>
<text x="154.4" y="63.3">RTS#</text>
<text x="154.8" y="60.7">R232</text>
<text x="161.4" y="64.5">13</text>
<text x="161.4" y="62">14</text>
<text x="142.1" y="67.1">5</text>
<text x="142.1" y="69.6">6</text>
<text x="144.4" y="68.4">D+</text>
<text x="144.4" y="70.9">D-</text>
<text x="154.1" y="68.4">DCD#</text>
<text x="156.8" y="70.9">RI#</text>
<text x="161.4" y="69.6">11</text>
<text x="161.4" y="67.1">12</text>
<text x="352" y="70.4">3</text>
<text x="361.4" y="70.4">2</text>
<text x="66.6" y="75.4" transform="rotate(-90 66.6 75.4)">3</text>
<text x="69.1" y="75.4" transform="rotate(-90 69.1 75.4)">2</text>
<text x="142.1" y="72.2">7</text>
<text x="142.1" y="74.7">8</text>
<text x="144.4" y="73.4">NC.</text>
<text x="144.4" y="76">OUT#</text>
<text x="154.2" y="73.4">DSR#</text>
<text x="154.4" y="76">CTS#</text>
<text x="161.4" y="74.7">9</text>
<text x="161.4" y="72.2">10</text>
<text x="354.1" y="76.2" transform="rotate(-90 354.1 76.2)">1</text>
<text x="359.2" y="76.2" transform="rotate(-90 359.2 76.2)">4</text>
<text x="56.7" y="78.5">B1</text>
<text x="56.7" y="81.1">B4</text>
<text x="56.7" y="83.6">B5</text>
<text x="60.6" y="79.8">GND</text>
<text x="60.6" y="82.3">VBUS</text>
<text x="67.6" y="79.1" transform="rotate(-90 67.6 79.1)">SH</text>
<text x="70.1" y="79.1" transform="rotate(-90 70.1 79.1)">SH</text>
<text x="70.2" y="82.3">VBUS</text>
<text x="71.4" y="79.8">GND</text>
<text x="77.6" y="83.6">A8</text>
<text x="77.6" y="81.1">A9</text>
<text x="77.6" y="78.5">A12</text>
<text x="56.7" y="86.1">B6</text>
<text x="56.7" y="88.7">B7</text>
<text x="60.6" y="84.9">CC2</text>
<text x="60.6" y="87.4">DP2</text>
<text x="60.6" y="89.9">DN2</text>
<text x="70.5" y="84.9">SBU1</text>
<text x="71.9" y="87.4">DN1</text>
<text x="72" y="89.9">DP1</text>
<text x="77.6" y="88.7">A6</text>
<text x="77.6" y="86.1">A7</text>
<text x="56.7" y="91.2">B8</text>
<text x="56.7" y="93.8">B9</text>
<text x="60.6" y="92.5">SBU2</text>
<text x="60.6" y="95">VBUS</text>
<text x="70.2" y="95">VBUS</text>
<text x="71.9" y="92.5">CC1</text>
<text x="77.6" y="93.8">A4</text>
<text x="77.6" y="91.2">A5</text>
<text x="55.5" y="96.3">B12</text>
<text x="60.6" y="97.6">GND</text>
<text x="67.6" y="100.3" transform="rotate(-90 67.6 100.3)">SH</text>
<text x="70.1" y="100.3" transform="rotate(-90 70.1 100.3)">SH</text>
<text x="71.4" y="97.6">GND</text>
<text x="77.6" y="96.3">A1</text>
<text x="66.6" y="102.1" transform="rotate(-90 66.6 102.1)">0</text>
<text x="69.1" y="102.1" transform="rotate(-90 69.1 102.1)">1</text>
<text x="176.4" y="124.2">1</text>
<text x="178.7" y="125.5">PEN#</text>
<text x="221.2" y="125.5">AVCC</text>
<text x="228.7" y="124.2">64</text>
<text x="176.4" y="126.8">2</text>
<text x="176.4" y="129.3">3</text>
<text x="176.4" y="131.9">4</text>
<text x="178.7" y="128">PE0(RXD0/PDI)</text>
<text x="178.7" y="130.6">PE1(TXD0/PDO)</text>
<text x="221.5" y="130.6">AREF</text>
<text x="222.5" y="128">GND</text>
<text x="228.7" y="131.9">61</text>
<text x="228.7" y="129.3">62</text>
<text x="228.7" y="126.8">63</text>
<text x="176.4" y="134.4">5</text>
<text x="176.4" y="136.9">6</text>
<text x="178.7" y="133.1">PE2(XCK0/AIN0)</text>
<text x="178.7" y="135.7">PE3(OC3A/AIN1)</text>
<text x="215.7" y="135.7">PF1(ADC1)</text>
<text x="215.7" y="133.1">PF0(ADC0)</text>
<text x="228.7" y="136.9">59</text>
<text x="228.7" y="134.4">60</text>
<text x="176.4" y="139.5">7</text>
<text x="176.4" y="142">8</text>
<text x="178.7" y="138.2">PE4(OC3B/INT4)</text>
<text x="178.7" y="140.7">PE5(OC3C/INT5)</text>
<text x="178.7" y="143.3">PE6(T3/INT6)</text>
<text x="210.5" y="143.3">PF4(ADC4/TCK)</text>
<text x="215.7" y="140.7">PF3(ADC3)</text>
<text x="215.7" y="138.2">PF2(ADC2)</text>
<text x="228.7" y="142">57</text>
<text x="228.7" y="139.5">58</text>
<text x="175.1" y="147.1">10</text>
<text x="175.1" y="149.6">11</text>
<text x="176.4" y="144.6">9</text>
<text x="178.7" y="145.8">PE7(ICP3/INT7)</text>
<text x="178.7" y="148.4">PB0(SS#)</text>
<text x="210.2" y="148.4">PF6(ADC6/TDO)</text>
<text x="210.2" y="145.8">PF5(ADC5/TMS)</text>
<text x="228.7" y="149.6">54</text>
<text x="228.7" y="147.1">55</text>
<text x="228.7" y="144.6">56</text>
<text x="265.3" y="147.1">1</text>
<text x="265.3" y="149.6">3</text>
<text x="267.6" y="148.4">1</text>
<text x="274.6" y="148.4">2</text>
<text x="277" y="149.6">4</text>
<text x="277" y="147.1">2</text>
<text x="141" y="150.9">4</text>
<text x="141" y="156">1</text>
<text x="152.4" y="156">2</text>
<text x="152.4" y="150.9">3</text>
<text x="175.1" y="152.2">12</text>
<text x="175.1" y="154.7">13</text>
<text x="178.7" y="150.9">PB1(SCK)</text>
<text x="178.7" y="153.4">PB2(MOSI)</text>
<text x="178.7" y="156">PB3(MISO)</text>
<text x="211.4" y="150.9">PF7(ADC7/TDI)</text>
<text x="222.5" y="153.4">GND</text>
<text x="222.8" y="156">VCC</text>
<text x="228.7" y="154.7">52</text>
<text x="228.7" y="152.2">53</text>
<text x="265.3" y="152.2">5</text>
<text x="265.3" y="154.7">7</text>
<text x="267.6" y="150.9">3</text>
<text x="267.6" y="153.4">5</text>
<text x="267.6" y="156">7</text>
<text x="274.6" y="156">8</text>
<text x="274.6" y="153.4">6</text>
<text x="274.6" y="150.9">4</text>
<text x="277" y="154.7">8</text>
<text x="277" y="152.2">6</text>
<text x="175.1" y="157.3">14</text>
<text x="175.1" y="159.8">15</text>
<text x="178.7" y="158.5">PB4(OC0)</text>
<text x="178.7" y="161.1">PB5(OC1A)</text>
<text x="217.3" y="161.1">PA1(AD1)</text>
<text x="217.3" y="158.5">PA0(AD0)</text>
<text x="228.7" y="159.8">50</text>
<text x="228.7" y="157.3">51</text>
<text x="264" y="159.8">11</text>
<text x="265.3" y="157.3">9</text>
<text x="267.6" y="158.5">9</text>
<text x="267.6" y="161.1">11</text>
<text x="273.4" y="161.1">12</text>
<text x="273.4" y="158.5">10</text>
<text x="277" y="159.8">12</text>
<text x="277" y="157.3">10</text>
<text x="175.1" y="164.9">17</text>
<text x="175.1" y="167.4">18</text>
<text x="178.7" y="163.6">PB6(OC1B)</text>
<text x="178.7" y="166.1">PB7(OC2/OC1C)</text>
<text x="217.3" y="166.1">PA3(AD3)</text>
<text x="217.3" y="163.6">PA2(AD2)</text>
<text x="228.7" y="167.4">47</text>
<text x="228.7" y="164.9">48</text>
<text x="228.7" y="162.3">49</text>
<text x="264" y="162.3">13</text>
<text x="264" y="164.9">15</text>
<text x="264" y="167.4">17</text>
<text x="267.6" y="163.6">13</text>
<text x="267.6" y="166.1">15</text>
<text x="273.4" y="166.1">16</text>
<text x="273.4" y="163.6">14</text>
<text x="277" y="167.4">18</text>
<text x="277" y="164.9">16</text>
<text x="277" y="162.3">14</text>
<text x="362.4" y="164.4">3</text>
<text x="378.9" y="164.4">6</text>
<text x="81.1" y="170.2" transform="rotate(-90 81.1 170.2)">2</text>
<text x="83.6" y="170.2" transform="rotate(-90 83.6 170.2)">4</text>
<text x="123.3" y="173.8">39</text>
<text x="175.1" y="170">19</text>
<text x="175.1" y="172.5">20</text>
<text x="178.7" y="168.7">PG3/TOSC2</text>
<text x="178.7" y="171.2">PG4/TOSC1</text>
<text x="178.7" y="173.8">RESET#</text>
<text x="217.3" y="173.8">PA6(AD6)</text>
<text x="217.3" y="171.2">PA5(AD5)</text>
<text x="217.3" y="168.7">PA4(AD4)</text>
<text x="228.7" y="172.5">45</text>
<text x="228.7" y="170">46</text>
<text x="264" y="170">19</text>
<text x="264" y="172.5">21</text>
<text x="267.6" y="168.7">17</text>
<text x="267.6" y="171.2">19</text>
<text x="267.6" y="173.8">21</text>
<text x="273.4" y="173.8">22</text>
<text x="273.4" y="171.2">20</text>
<text x="273.4" y="168.7">18</text>
<text x="277" y="172.5">22</text>
<text x="277" y="170">20</text>
<text x="362.4" y="169.5">2</text>
<text x="378.9" y="169.5">5</text>
<text x="81.1" y="176.5" transform="rotate(-90 81.1 176.5)">1</text>
<text x="83.6" y="176.5" transform="rotate(-90 83.6 176.5)">3</text>
<text x="91.3" y="176.3">1</text>
<text x="91.3" y="178.8">2</text>
<text x="93.6" y="177.6">GND</text>
<text x="117.1" y="177.6">GND</text>
<text x="117.1" y="175">GND</text>
<text x="123.3" y="178.8">37</text>
<text x="123.3" y="176.3">38</text>
<text x="175.1" y="175">21</text>
<text x="175.1" y="177.6">22</text>
<text x="178.7" y="176.3">VCC</text>
<text x="178.7" y="178.8">GND</text>
<text x="217.1" y="178.8">PG2(ALE)</text>
<text x="217.3" y="176.3">PA7(AD7)</text>
<text x="228.7" y="177.6">43</text>
<text x="228.7" y="175">44</text>
<text x="264" y="175">23</text>
<text x="264" y="177.6">25</text>
<text x="267.6" y="176.3">23</text>
<text x="267.6" y="178.8">25</text>
<text x="273.4" y="178.8">26</text>
<text x="273.4" y="176.3">24</text>
<text x="277" y="177.6">26</text>
<text x="277" y="175">24</text>
<text x="362.4" y="174.5">1</text>
<text x="378.9" y="174.5">4</text>
<text x="91.3" y="181.4">3</text>
<text x="91.3" y="183.9">4</text>
<text x="93.6" y="180.1">3V3</text>
<text x="93.6" y="182.7">EN</text>
<text x="93.6" y="185.2">SENSOR_VP</text>
<text x="116.3" y="185.2">TXD0</text>
<text x="117.2" y="182.7">IO22</text>
<text x="117.2" y="180.1">IO23</text>
<text x="123.3" y="183.9">35</text>
<text x="123.3" y="181.4">36</text>
<text x="175.1" y="180.1">23</text>
<text x="175.1" y="182.7">24</text>
<text x="175.1" y="185.2">25</text>
<text x="178.7" y="181.4">XTAL2</text>
<text x="178.7" y="183.9">XTAL1</text>
<text x="217.5" y="183.9">PC6(A14)</text>
<text x="217.5" y="181.4">PC7(A15)</text>
<text x="228.7" y="185.2">40</text>
<text x="228.7" y="182.7">41</text>
<text x="228.7" y="180.1">42</text>
<text x="264" y="180.1">27</text>
<text x="264" y="182.7">29</text>
<text x="264" y="185.2">31</text>
<text x="267.6" y="181.4">27</text>
<text x="267.6" y="183.9">29</text>
<text x="273.4" y="183.9">30</text>
<text x="273.4" y="181.4">28</text>
<text x="277" y="185.2">32</text>
<text x="277" y="182.7">30</text>
<text x="277" y="180.1">28</text>
<text x="91.3" y="186.5">5</text>
<text x="91.3" y="189">6</text>
<text x="91.3" y="191.5">7</text>
<text x="93.6" y="187.7">SENSOR_VN</text>
<text x="93.6" y="190.3">IO34</text>
<text x="116.1" y="187.7">RXD0</text>
<text x="117.2" y="190.3">IO21</text>
<text x="123.3" y="191.5">32</text>
<text x="123.3" y="189">33</text>
<text x="123.3" y="186.5">34</text>
<text x="175.1" y="187.7">26</text>
<text x="175.1" y="190.3">27</text>
<text x="178.7" y="186.5">PD0(SCL/INT0)</text>
<text x="178.7" y="189">PD1(SDA/INT1)</text>
<text x="178.7" y="191.5">PD2(RXD1/INT2)</text>
<text x="217.5" y="191.5">PC3(A11)</text>
<text x="217.5" y="189">PC4(A12)</text>
<text x="217.5" y="186.5">PC5(A13)</text>
<text x="228.7" y="190.3">38</text>
<text x="228.7" y="187.7">39</text>
<text x="264" y="187.7">33</text>
<text x="264" y="190.3">35</text>
<text x="267.6" y="186.5">31</text>
<text x="267.6" y="189">33</text>
<text x="267.6" y="191.5">35</text>
<text x="273.4" y="191.5">36</text>
<text x="273.4" y="189">34</text>
<text x="273.4" y="186.5">32</text>
<text x="277" y="190.3">36</text>
<text x="277" y="187.7">34</text>
<text x="91.3" y="194.1">8</text>
<text x="91.3" y="196.6">9</text>
<text x="93.6" y="192.8">IO35</text>
<text x="93.6" y="195.4">IO32</text>
<text x="93.6" y="197.9">IO33</text>
<text x="117.2" y="197.9">IO18</text>
<text x="117.2" y="195.4">IO19</text>
<text x="118.9" y="192.8">NC</text>
<text x="123.3" y="196.6">30</text>
<text x="123.3" y="194.1">31</text>
<text x="175.1" y="192.8">28</text>
<text x="175.1" y="195.4">29</text>
<text x="175.1" y="197.9">30</text>
<text x="178.7" y="194.1">PD3(TXD1/INT3)</text>
<text x="178.7" y="196.6">PD4(ICP1)</text>
<text x="218.3" y="194.1">PC2(A10</text>
<text x="218.8" y="196.6">PC1(A9)</text>
<text x="228.7" y="197.9">35</text>
<text x="228.7" y="195.4">36</text>
<text x="228.7" y="192.8">37</text>
<text x="264" y="192.8">37</text>
<text x="264" y="195.4">39</text>
<text x="267.6" y="194.1">37</text>
<text x="267.6" y="196.6">39</text>
<text x="273.4" y="196.6">40</text>
<text x="273.4" y="194.1">38</text>
<text x="277" y="195.4">40</text>
<text x="277" y="192.8">38</text>
<text x="90" y="199.2">10</text>
<text x="90" y="201.7">11</text>
<text x="93.6" y="200.4">IO25</text>
<text x="93.6" y="203">IO26</text>
<text x="117.2" y="203">IO17</text>
<text x="118.5" y="200.4">IO5</text>
<text x="123.3" y="201.7">28</text>
<text x="123.3" y="199.2">29</text>
<text x="175.1" y="200.4">31</text>
<text x="175.1" y="203">32</text>
<text x="178.7" y="199.2">PD5(XCK1)</text>
<text x="178.7" y="201.7">PD6(T1)</text>
<text x="216.9" y="201.7">PG1(RD#)</text>
<text x="218.8" y="199.2">PC0(A8)</text>
<text x="228.7" y="203">33</text>
<text x="228.7" y="200.4">34</text>
<text x="90" y="204.2">12</text>
<text x="90" y="206.8">13</text>
<text x="90" y="209.3">14</text>
<text x="93.6" y="205.5">IO27</text>
<text x="93.6" y="208.1">IO14</text>
<text x="117.2" y="205.5">IO16</text>
<text x="118.5" y="208.1">IO4</text>
<text x="123.3" y="209.3">25</text>
<text x="123.3" y="206.8">26</text>
<text x="123.3" y="204.2">27</text>
<text x="156.2" y="208.1">1</text>
<text x="162.6" y="208.1">2</text>
<text x="178.7" y="204.2">PD7(T2)</text>
<text x="216.4" y="204.2">PG0(WR#)</text>
<text x="90" y="211.9">15</text>
<text x="90" y="214.4">16</text>
<text x="93.6" y="210.6">IO12</text>
<text x="93.6" y="213.1">GND</text>
<text x="93.6" y="215.7">IO13</text>
<text x="117.2" y="215.7">IO15</text>
<text x="118.5" y="213.1">IO2</text>
<text x="118.5" y="210.6">IO0</text>
<text x="123.3" y="214.4">23</text>
<text x="123.3" y="211.9">24</text>
<text x="156.2" y="210.6">3</text>
<text x="162.6" y="210.6">4</text>
<text x="191.8" y="214.4">4</text>
<text x="198.1" y="214.4">3</text>
<text x="90" y="216.9">17</text>
<text x="90" y="219.5">18</text>
<text x="93.6" y="218.2">SHD/SD2</text>
<text x="93.6" y="220.8">SWP/SD3</text>
<text x="112.1" y="220.8">SDO/SD0</text>
<text x="113.3" y="218.2">SDI/SD1</text>
<text x="123.3" y="219.5">21</text>
<text x="123.3" y="216.9">22</text>
<text x="191.8" y="216.9">2</text>
<text x="198.1" y="216.9">1</text>
<text x="90" y="222">19</text>
<text x="93.6" y="223.3">SCS/CMD</text>
<text x="112.4" y="223.3">SCK/CLK</text>
<text x="123.3" y="222">20</text>
<text x="253.7" y="223.3">3</text>
<text x="257.3" y="224.3">IN</text>
<text x="266.1" y="226.8">OUT</text>
<text x="266.1" y="224.3">OUT</text>
<text x="273.3" y="225.8">2</text>
<text x="273.3" y="223.3">4</text>
<text x="263.4" y="234.4" transform="rotate(-90 263.4 234.4)">1</text>
</g>
</svg>
